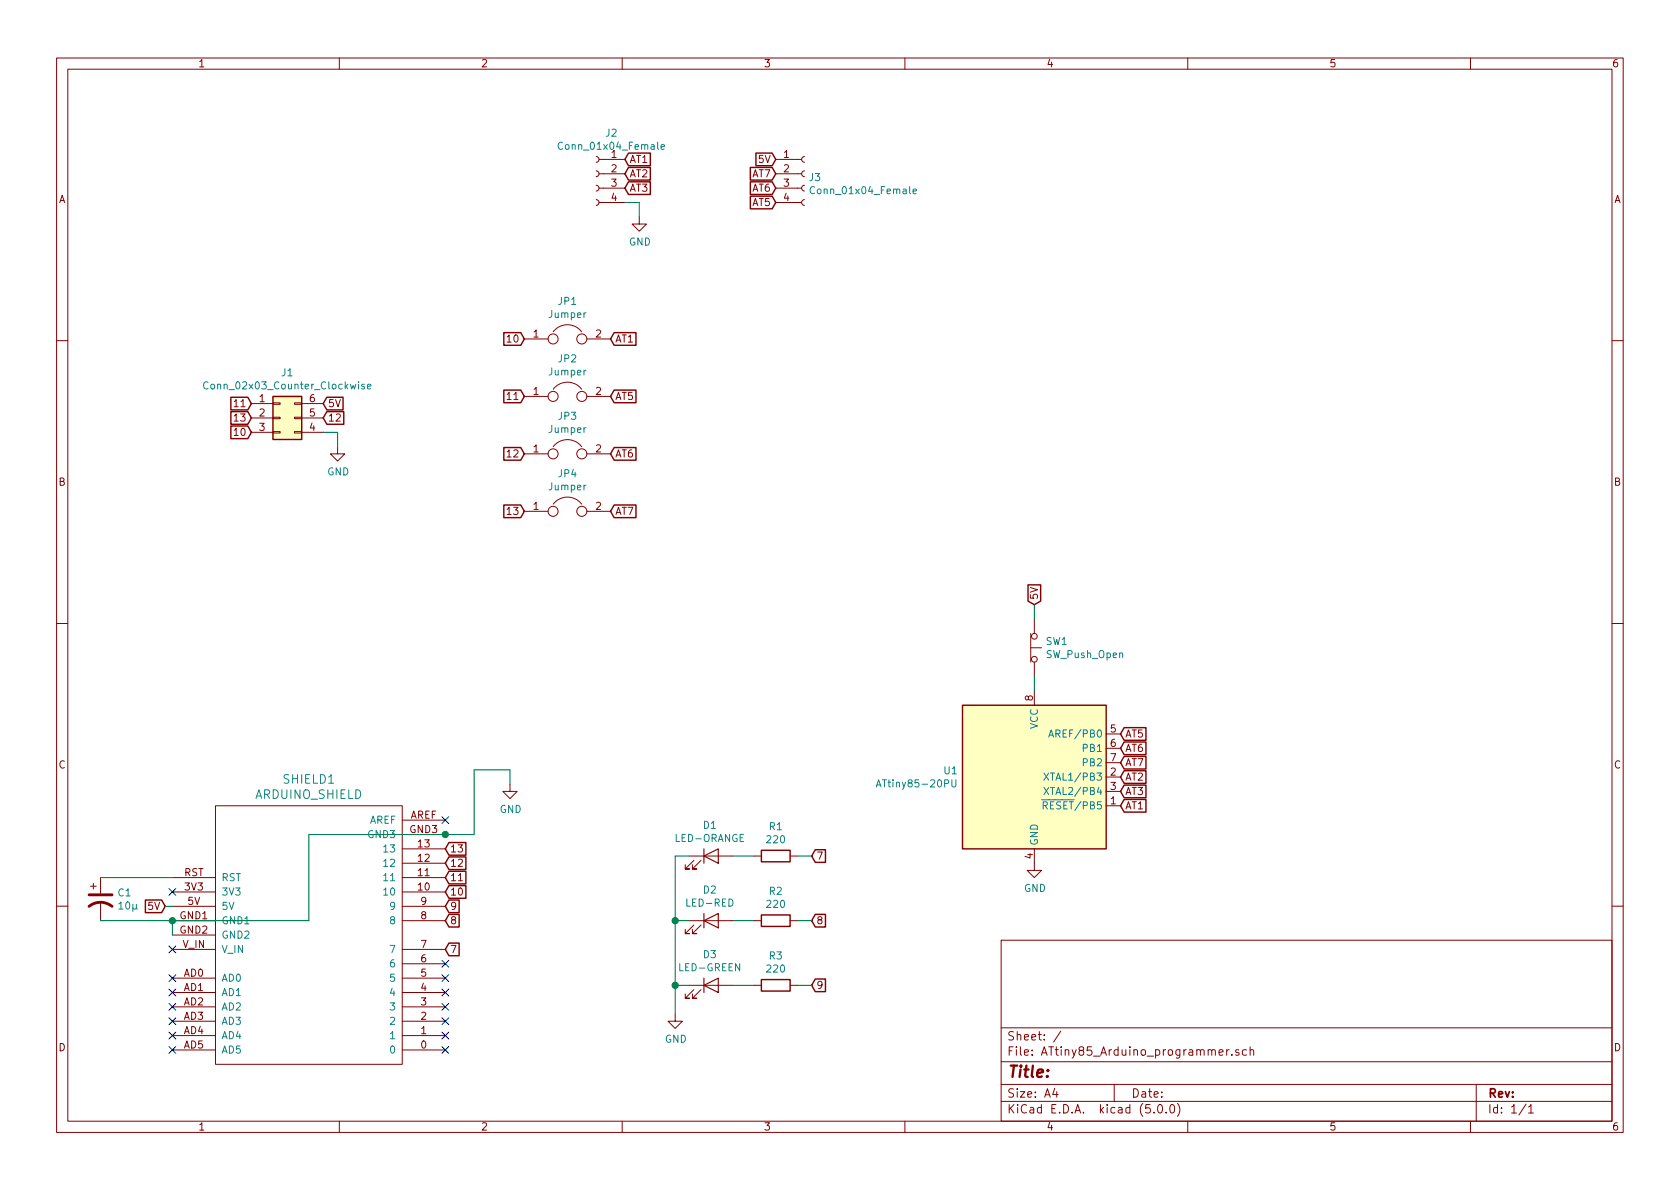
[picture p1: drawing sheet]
<svg xmlns="http://www.w3.org/2000/svg" width="297mm" height="210mm" viewBox="0 0 297 210" stroke-linecap="round" stroke-linejoin="round" font-family="sans-serif">
<g fill="none" stroke="#840000" stroke-width=".18">
<path d="M10 10.3h277v189.9h-277zM12 12.2h273v186.1h-273zM60 10.3v1.9M110 10.3v1.9M160 10.3v1.9M210 10.3v1.9M260 10.3v1.9M105.4 35.3l.3 .1 .2 .3-.1 .4-.4 .2M105.4 32.8l.3 .1 .2 .3-.1 .4-.4 .2M105.4 30.2l.3 .1 .2 .3-.1 .5-.4 .1M105.4 27.7l.3 .1 .2 .3-.1 .4-.4 .2M105.9 35.8h4.6"/>
<path d="M105.9 33.3h4.6M105.9 30.7h4.6M105.9 28.2h4.6M113 38.3v1.3h1.3l-1.3 1.3-1.2-1.3h1.2M137.2 35.8h4.5M137.2 33.3h4.5M137.2 30.7h4.5M137.2 28.2h4.5M142.2 35.3l-.3 .1-.2 .3 .1 .4 .4 .2M142.2 32.8l-.3 .1-.2 .3 .1 .4 .4 .2M142.2 30.2l-.3 .1-.2 .4 .1 .3 .4 .2M142.2 27.7l-.3 .1-.2 .3 .1 .4 .4 .2"/>
<path d="M92.7 59.9h4.2M97.8 58.7a3.2 3.2 0 0 1 5 0M103.8 59.9h4.1M10 60.2h2M44.4 71.4h3.9M44.4 73.9h3.9M44.4 76.4h3.9M48.3 76.3h1.2v.3h-1.2zM48.3 73.8h1.2v.2h-1.2zM48.3 71.2h1.2v.3h-1.2zM52.1 76.3h1.2v.3h-1.2zM52.1 73.8h1.2v.2h-1.2z"/>
<path d="M52.1 71.2h1.2v.3h-1.2zM53.3 71.4h3.8M53.3 73.9h3.8M53.3 76.4h3.8M59.7 79v1.3h1.3l-1.3 1.2-1.3-1.2h1.3M92.7 70.1h4.2M97.8 68.8a3.2 3.2 0 0 1 5 0M97.8 79a3.2 3.2 0 0 1 5 0M103.8 70.1h4.1M285 60.2h2M92.7 80.3h4.2M92.7 90.4h4.2"/>
<path d="M97.8 89.1a3.2 3.2 0 0 1 5 0M103.8 80.3h4.1M103.8 90.4h4.1M10 110.3h2M182.2 112v5.1M182.2 114.5h1.9M182.9 109.5v2.5M182.9 117.1v2.5M285 110.3h2M90.2 138.7v1.2h1.2l-1.2 1.3-1.3-1.3h1.3M182.9 122.2v2.5M195.6 137.4h2.5"/>
<path d="M195.6 139.9h2.5M195.6 129.8h2.5M195.6 132.3h2.5M195.6 134.9h2.5M16 156.7h1M16.5 156.2v1M17.8 155.2v2.8M17.8 159.5v3.3M30.5 157.7h7.6M30.5 155.2h7.6M38.1 142.5h33v45.7h-33zM71.1 157.7h7.6"/>
<path d="M71.1 155.2h7.6M71.1 152.6h7.6M71.1 150.1h7.6M71.1 147.6h7.6M71.1 145h7.6M121.9 151.4h7.6M122.7 152.1l-1.5 1.6h.7h-.7v-.8M124 152.1l-1.6 1.6h.8h-.8v-.8M133.3 151.4h1.3M139.7 151.4h1.3M182.9 150.1v3.8h1.2l-1.2 1.3-1.3-1.3h1.3M195.6 142.5h2.5"/>
<path d="M10 160.2h2M30.5 162.8h7.6M30.5 178h7.6M30.5 175.5h7.6M30.5 173h7.6M30.5 167.9h7.6M30.5 160.3h7.6M30.5 165.3h7.6M71.1 162.8h7.6M71.1 178h7.6M71.1 175.5h7.6M71.1 173h7.6"/>
<path d="M71.1 170.4h7.6M71.1 167.9h7.6M71.1 160.3h7.6M119.4 179.3v1.3h1.2l-1.2 1.3-1.3-1.3h1.3M121.9 162.8h7.6M121.9 174.2h7.6M122.7 163.6l-1.5 1.5h.7h-.7v-.8M122.7 175l-1.5 1.5h.7h-.7v-.7M124 163.6l-1.6 1.5h.8h-.8v-.8M124 175l-1.6 1.5h.8h-.8v-.7M133.3 162.8h1.3M133.3 174.2h1.3"/>
<path d="M139.7 162.8h1.3M139.7 174.2h1.3M177 166.3h108v32h-108zM285 160.2h2M30.5 185.7h7.6M30.5 183.1h7.6M30.5 180.6h7.6M60 198.3v1.9M71.1 185.7h7.6M71.1 183.1h7.6M71.1 180.6h7.6M110 198.3v1.9"/>
<path d="M160 198.3v1.9M177 194.8h108M177 191.8h108M177 187.8h108M177 181.8h108M186.5 192.5l-.4 1h1M186.8 193v1M187.6 182.3l-1.3 2M197 191.8v3M204 196.7v.1M204.8 195.5l.4-.2a.94 .94 0 0 1 0 1.5 .79 .79 0 0 1-.4-1.3zM206.2 196.7v.1"/>
<path d="M207 195.4l.3-.1a.94 .94 0 0 1 0 1.5 .82 .82 0 0 1-.3-1.4zM208.2 195.1a1.71 1.71 0 0 1 0 2.3M210 198.3v1.9M215.5 186.1l.8-.1-.1-.3-.5-.1-.2 .2 .1 .7h.6M216.9 185.6v1M217.3 185.6l-.4 .3M217.8 186.5v.1M219 185.7l-.3-.1-.2 .2v.2l.5 .2v.3h-.5M220.4 185.7l-.4-.1-.3 .3v.6l.3 .1 .4-.1M221 185.7l.2-.1 .4 .1 .1 .9M221 185.1v1.5M260 198.3v1.9"/>
<path d="M261 191.8v6.5M269.8 195.2l-1.2 2M270.3 195.8l.4-.5v1.5M270.3 196.8h.8"/>
<circle cx="97.8" cy="59.9" r=".89"/>
<circle cx="102.9" cy="59.9" r=".89"/>
<circle cx="97.8" cy="70.1" r=".89"/>
<circle cx="102.9" cy="70.1" r=".89"/>
<circle cx="97.8" cy="80.3" r=".89"/>
<circle cx="97.8" cy="90.4" r=".89"/>
<circle cx="102.9" cy="90.4" r=".89"/>
<circle cx="102.9" cy="80.3" r=".89"/>
<circle cx="182.9" cy="112.5" r=".51"/>
<circle cx="182.9" cy="116.6" r=".51"/>
</g>
<g fill="#ffffc2" stroke="#ffffc2" stroke-width=".18">
<path d="M170.2 124.7h25.4v25.4h-25.4z"/>
<path d="M48.3 70.1h5v7.6h-5z"/>
</g>
<g fill="none" stroke="#840000" stroke-width=".25">
<path d="M111.1 27.1h3.9v2.2h-3.9l-.6-1.1zM111.1 29.6h3.9v2.2h-3.9l-.6-1.1zM111.1 32.2h3.9v2.2h-3.9l-.6-1.1zM132.7 29.6h3.8l.7 1.1-.7 1.1h-3.8zM132.7 32.2h3.8l.7 1.1-.7 1.1h-3.8zM132.7 34.7h3.8l.7 1.1-.7 1.1h-3.8zM133.7 27.1h2.8l.7 1.1-.7 1.1h-2.8zM89.1 58.8h3l.6 1.1-.6 1.2h-3zM108.6 58.8h3.8v2.3h-3.8l-.7-1.2zM40.8 70.3h3l.6 1.1-.6 1.1h-3zM40.8 72.8h3l.6 1.1-.6 1.1h-3zM40.8 75.3h3l.6 1.1-.6 1.2h-3z"/>
<path d="M48.3 70.1h5v7.6h-5zM57.8 70.3h2.9v2.2h-2.9l-.7-1.1zM57.8 72.8h3v2.2h-3l-.7-1.1zM89.1 69h3l.6 1.1-.6 1.1h-3zM89.1 79.1h3l.6 1.2-.6 1.1h-3zM108.6 69h3.8v2.2h-3.8l-.7-1.1zM108.6 79.1h3.8v2.3h-3.8l-.7-1.1zM89.1 89.3h3l.6 1.1-.6 1.1h-3zM108.6 89.3h3.8v2.2h-3.8l-.7-1.1zM181.8 103.4h2.2v2.9l-1.1 .6-1.1-.6zM170.2 124.7h25.4v25.4h-25.4zM198.8 138.8h3.8v2.3h-3.8l-.7-1.2z"/>
<path d="M198.8 136.3h3.8v2.2h-3.8l-.7-1.1zM198.8 133.8h3.8v2.2h-3.8l-.7-1.1zM198.8 131.2h3.8v2.2h-3.8l-.7-1.1zM198.8 128.7h3.8v2.2h-3.8l-.7-1.1zM25.7 159.2h2.9l.6 1.1-.6 1.1h-2.9zM79.4 149h3v2.2h-3l-.7-1.1zM79.4 151.5h3v2.3h-3l-.7-1.2zM79.4 154.1h3v2.2h-3l-.7-1.1zM79.4 156.6h3v2.2h-3l-.7-1.1zM79.4 159.2h1.8v2.2h-1.8l-.7-1.1zM134.6 150.4h5.1v2h-5.1zM144.1 150.3h1.8v2.2h-1.8l-.6-1.1z"/>
<path d="M198.8 141.4h3.8v2.2h-3.8l-.7-1.1zM79.4 161.7h1.8v2.2h-1.8l-.7-1.1zM79.4 166.8h1.8v2.2h-1.8l-.7-1.1zM134.6 161.8h5.1v2h-5.1zM134.6 173.2h5.1v2.1h-5.1zM144.1 161.7h1.8v2.2h-1.8l-.6-1.1zM144.1 173.1h1.8v2.3h-1.8l-.6-1.2z"/>
</g>
<g fill="none" stroke="#008484" stroke-width=".18">
<path d="M99.5 25.3a.6 .6 0 0 0-.9 .4 .6 .6 0 0 0 .6 .7l.3-.1M116.9 26l.6-.1-.1-.3h-.3l-.2 .1v.7h.5M144 33.1a.6 .6 0 0 0-.8 .4 .6 .6 0 0 0 .6 .8l.2-.2M161.4 33.8l.7-.1-.1-.2-.4-.1-.2 .2 .1 .6h.5M36.8 67.6a.6 .6 0 0 0-.8 .5 .6 .6 0 0 0 .6 .7l.2-.1M64.4 68l-.3-.1-.2 .2 .1 .2 .4 .1v.3h-.5M65 68.3l.6-.1-.1-.2-.3-.1-.2 .2v.6h.5M154.9 139.2l.4-1.3 .5 1.3M155 138.8h.7M168.3 137.9v1l.2 .3 .4-.1 .1-.2v-1M184.6 136.7l.8 1.3M184.6 139.2l.8 1.3"/>
<path d="M185.4 130.3l.5-1.2 .4 1.2M185.4 136.7l-.8 1.3M185.4 139.2l-.8 1.3M185.5 130h.7M184.1 141.4h1.3M184.5 142.4h.6l.1-.2-.1-.3-.2-.1h-.4v1.2M184.8 142.4l.4 .6"/>
</g>
<path d="M124.5 151.4l2.5-1.3v2.5zM124.5 150.1v2.5M124.5 162.8l2.5-1.3v2.6zM124.5 174.2l2.5-1.2v2.5zM124.5 161.5v2.6M124.5 173v2.5" fill="none" stroke="#840000" stroke-width=".2"/>
<g fill="none" stroke="#008400" stroke-width=".18">
<path d="M110.5 35.8h2.5v2.5M57.1 76.4h2.6v2.6M182.9 106.9v2.6M182.9 119.6v2.6M90.2 138.7v-2.6h-6.4v11.5h-29.2v15.2h-36.8M17.8 155.2h12.7M121.9 151.4h-2.5v27.9M129.5 151.4h3.8M141 151.4h2.5M29.2 160.3h1.3M30.5 162.8v2.5M119.4 162.8h2.5"/>
<path d="M119.4 174.2h2.5M129.5 162.8h3.8M129.5 174.2h3.8M141 162.8h2.5M141 174.2h2.5"/>
</g>
<g fill="#008400" stroke="#008400" stroke-width=".25">
<circle cx="119.4" cy="162.8" r=".51"/>
<circle cx="119.4" cy="174.2" r=".51"/>
<circle cx="30.5" cy="162.8" r=".51"/>
<circle cx="78.7" cy="147.6" r=".51"/>
</g>
<g fill="none" stroke="#000084" stroke-width=".18">
<path d="M29.9 157.1l1.2 1.2M31.1 157.1l-1.2 1.2M78.1 144.4l1.2 1.2M79.3 144.4l-1.2 1.2M29.9 167.3l1.2 1.2M29.9 172.4l1.2 1.2M29.9 174.9l1.2 1.2M29.9 177.4l1.2 1.3M29.9 180l1.2 1.2M31.1 167.3l-1.2 1.2M31.1 172.4l-1.2 1.2M31.1 174.9l-1.2 1.2"/>
<path d="M31.1 177.4l-1.2 1.3M31.1 180l-1.2 1.2M78.1 169.8l1.2 1.2M78.1 172.4l1.2 1.2M78.1 174.9l1.2 1.2M78.1 177.4l1.2 1.3M78.1 180l1.2 1.2M79.3 169.8l-1.2 1.2M79.3 172.4l-1.2 1.2M79.3 174.9l-1.2 1.2M79.3 177.4l-1.2 1.3M79.3 180l-1.2 1.2"/>
<path d="M29.9 182.5l1.2 1.2M29.9 185.1l1.2 1.2M31.1 182.5l-1.2 1.2M31.1 185.1l-1.2 1.2M78.1 182.5l1.2 1.2M78.1 185.1l1.2 1.2M79.3 182.5l-1.2 1.2M79.3 185.1l-1.2 1.2"/>
</g>
<path d="M15.7 158.2h4.1M15.7 160.3a3.3 3.3 0 0 1 4.1 0" fill="none" stroke="#840000" stroke-width=".51"/>
<text font-size="2.8" fill="#840000" x="178" y="190.5">Title:</text>
<g font-size="2.1" fill="#008484">
<text x="45.2" y="141.3">ARDUINO_SHIELD</text>
<text x="50.1" y="138.6">SHIELD1</text>
</g>
<g font-size="2.1" fill="#840000">
<text x="178" y="184">Sheet: /</text>
<text x="178" y="186.7">File: ATtiny85_Arduino_programmer.sch</text>
<text x="178" y="196.9">KiCad E.D.A. kicad (5.0.0)</text>
<text x="178" y="194.1">Size: A4</text>
<text x="200" y="194.1">Date:</text>
<text x="263" y="194.1">Rev:</text>
<text x="263" y="196.9">Id: 1/1</text>
</g>
<g font-size="1.8" fill="#840000">
<text x="35" y="11.9">1</text>
<text x="85" y="11.9">2</text>
<text x="135" y="11.9">3</text>
<text x="185" y="11.9">4</text>
<text x="235" y="11.9">5</text>
<text x="285" y="11.9">6</text>
<text x="108.1" y="27.9">1</text>
<text x="111.3" y="28.8">AT1</text>
<text x="134.2" y="28.8">5V</text>
<text x="138.6" y="27.9">1</text>
<text x="10.4" y="35.9">A</text>
<text x="108.1" y="30.5">2</text>
<text x="108.1" y="33">3</text>
<text x="108.1" y="35.6">4</text>
<text x="111.3" y="31.4">AT2</text>
<text x="111.3" y="33.9">AT3</text>
<text x="133" y="31.4">AT7</text>
<text x="133" y="33.9">AT6</text>
<text x="138.6" y="30.5">2</text>
<text x="138.6" y="33">3</text>
<text x="138.6" y="35.6">4</text>
<text x="285.4" y="35.9">A</text>
<text x="133" y="36.4">AT5</text>
<text x="94.3" y="59.7">1</text>
<text x="105.4" y="59.7">2</text>
<text x="90" y="60.6">10</text>
<text x="108.7" y="60.6">AT1</text>
<text x="45.9" y="71.1">1</text>
<text x="54.8" y="71.1">6</text>
<text x="90" y="70.7">11</text>
<text x="94.3" y="69.8">1</text>
<text x="105.4" y="69.8">2</text>
<text x="108.7" y="70.7">AT5</text>
<text x="41.7" y="72">11</text>
<text x="41.7" y="74.5">13</text>
<text x="41.7" y="77.1">10</text>
<text x="45.9" y="73.7">2</text>
<text x="45.9" y="76.2">3</text>
<text x="54.8" y="76.2">4</text>
<text x="54.8" y="73.7">5</text>
<text x="57.9" y="72">5V</text>
<text x="57.9" y="74.5">12</text>
<text x="90" y="80.9">12</text>
<text x="94.3" y="80">1</text>
<text x="105.4" y="80">2</text>
<text x="108.7" y="80.9">AT6</text>
<text x="10.4" y="85.9">B</text>
<text x="285.4" y="85.9">B</text>
<text x="90" y="91.1">13</text>
<text x="94.3" y="90.2">1</text>
<text x="105.4" y="90.2">2</text>
<text x="108.7" y="91.1">AT7</text>
<text x="183.5" y="106.1" transform="rotate(-90 183.5 106.1)">5V</text>
<text x="182.6" y="123.9" transform="rotate(-90 182.6 123.9)">8</text>
<text x="196.4" y="129.5">5</text>
<text x="198.9" y="130.4">AT5</text>
<text x="10.4" y="135.9">C</text>
<text x="196.4" y="137.2">2</text>
<text x="196.4" y="132.1">6</text>
<text x="196.4" y="134.6">7</text>
<text x="198.9" y="135.5">AT7</text>
<text x="198.9" y="133">AT6</text>
<text x="285.4" y="135.9">C</text>
<text x="196.4" y="142.2">1</text>
<text x="196.4" y="139.7">3</text>
<text x="198.9" y="143.1">AT1</text>
<text x="198.9" y="140.6">AT3</text>
<text x="198.9" y="138">AT2</text>
<text x="72.5" y="147.3">GND3</text>
<text x="72.5" y="144.8">AREF</text>
<text x="74" y="149.9">13</text>
<text x="32.5" y="154.9">RST</text>
<text x="74" y="154.9">11</text>
<text x="74" y="152.4">12</text>
<text x="79.5" y="150.7">13</text>
<text x="79.5" y="153.3">12</text>
<text x="79.5" y="155.8">11</text>
<text x="144.3" y="152">7</text>
<text x="182.6" y="151.9" transform="rotate(-90 182.6 151.9)">4</text>
<text x="26.3" y="160.9">5V</text>
<text x="32.7" y="157.5">3V3</text>
<text x="33.2" y="160">5V</text>
<text x="74" y="157.5">10</text>
<text x="74.4" y="160">9</text>
<text x="79.5" y="158.4">10</text>
<text x="79.5" y="160.9">9</text>
<text x="31.9" y="162.6">GND1</text>
<text x="31.9" y="165.1">GND2</text>
<text x="32.3" y="167.6">V_IN</text>
<text x="74.4" y="167.6">7</text>
<text x="74.4" y="162.6">8</text>
<text x="79.5" y="163.4">8</text>
<text x="144.3" y="163.4">8</text>
<text x="32.5" y="172.7">AD0</text>
<text x="74.4" y="172.7">5</text>
<text x="74.4" y="170.2">6</text>
<text x="79.5" y="168.5">7</text>
<text x="32.5" y="175.3">AD1</text>
<text x="32.5" y="177.8">AD2</text>
<text x="74.4" y="177.8">3</text>
<text x="74.4" y="175.3">4</text>
<text x="144.3" y="174.9">9</text>
<text x="10.4" y="185.9">D</text>
<text x="32.5" y="180.3">AD3</text>
<text x="32.5" y="182.9">AD4</text>
<text x="32.5" y="185.4">AD5</text>
<text x="74.4" y="185.4">0</text>
<text x="74.4" y="182.9">1</text>
<text x="74.4" y="180.3">2</text>
<text x="285.4" y="185.9">D</text>
<text x="35" y="199.9">1</text>
<text x="85" y="199.9">2</text>
<text x="135" y="199.9">3</text>
<text x="185" y="199.9">4</text>
<text x="235" y="199.9">5</text>
<text x="285" y="199.9">6</text>
</g>
<g font-size="1.8" fill="#008484">
<text x="99.4" y="26.5">Conn_01x04_Female</text>
<text x="107.1" y="24.2">J2</text>
<text x="143.1" y="32">J3</text>
<text x="143.9" y="34.3">Conn_01x04_Female</text>
<text x="111.2" y="43.4">GND</text>
<text x="98.8" y="53.9">JP1</text>
<text x="97.1" y="56.2">Jumper</text>
<text x="98.8" y="64.1">JP2</text>
<text x="36.9" y="68.9">Conn_02x03_Counter_Clockwise</text>
<text x="49.8" y="66.5">J1</text>
<text x="97.1" y="66.4">Jumper</text>
<text x="97.1" y="76.5">Jumper</text>
<text x="98.8" y="74.2">JP3</text>
<text x="57.9" y="84.1">GND</text>
<text x="97.1" y="86.7">Jumper</text>
<text x="98.8" y="84.4">JP4</text>
<text x="184.9" y="114.1">SW1</text>
<text x="185" y="116.4">SW_Push_Open</text>
<text x="183.5" y="129" transform="rotate(-90 183.5 129)">VCC</text>
<text x="186.3" y="130.4">AREF/PB0</text>
<text x="167" y="136.9">U1</text>
<text x="191.6" y="133">PB1</text>
<text x="191.6" y="135.5">PB2</text>
<text x="88.3" y="143.8">GND</text>
<text x="155.9" y="139.2">ATtiny85-20PU</text>
<text x="185.2" y="143.1">RESET/PB5</text>
<text x="185.5" y="138">XTAL1/PB3</text>
<text x="185.5" y="140.6">XTAL2/PB4</text>
<text x="65.2" y="148.2">GND3</text>
<text x="65.3" y="145.7">AREF</text>
<text x="119.6" y="148.9">LED-ORANGE</text>
<text x="124.4" y="146.6">D1</text>
<text x="135.7" y="149.1">220</text>
<text x="136" y="146.8">R1</text>
<text x="183.5" y="149.6" transform="rotate(-90 183.5 149.6)">GND</text>
<text x="39.1" y="155.8">RST</text>
<text x="68.1" y="155.8">11</text>
<text x="68.1" y="153.3">12</text>
<text x="68.1" y="150.7">13</text>
<text x="20.9" y="158.5">C1</text>
<text x="21.1" y="160.8">10µ</text>
<text x="39.1" y="160.9">5V</text>
<text x="39.1" y="158.4">3V3</text>
<text x="68.1" y="158.4">10</text>
<text x="69.1" y="160.9">9</text>
<text x="121.6" y="160.3">LED-RED</text>
<text x="124.4" y="158">D2</text>
<text x="135.7" y="160.5">220</text>
<text x="136" y="158.2">R2</text>
<text x="181.1" y="157.7">GND</text>
<text x="39.1" y="163.4">GND1</text>
<text x="39.1" y="166">GND2</text>
<text x="69.1" y="163.4">8</text>
<text x="39.1" y="173.6">AD0</text>
<text x="39.1" y="168.5">V_IN</text>
<text x="69.1" y="173.6">5</text>
<text x="69.1" y="171.1">6</text>
<text x="69.1" y="168.5">7</text>
<text x="120.3" y="171.7">LED-GREEN</text>
<text x="124.4" y="169.4">D3</text>
<text x="135.7" y="172">220</text>
<text x="136" y="169.7">R3</text>
<text x="39.1" y="176.1">AD1</text>
<text x="39.1" y="178.7">AD2</text>
<text x="69.1" y="178.7">3</text>
<text x="69.1" y="176.1">4</text>
<text x="39.1" y="181.2">AD3</text>
<text x="39.1" y="183.8">AD4</text>
<text x="69.1" y="183.8">1</text>
<text x="69.1" y="181.2">2</text>
<text x="117.6" y="184.4">GND</text>
<text x="39.1" y="186.3">AD5</text>
<text x="69.1" y="186.3">0</text>
</g>
</svg>
